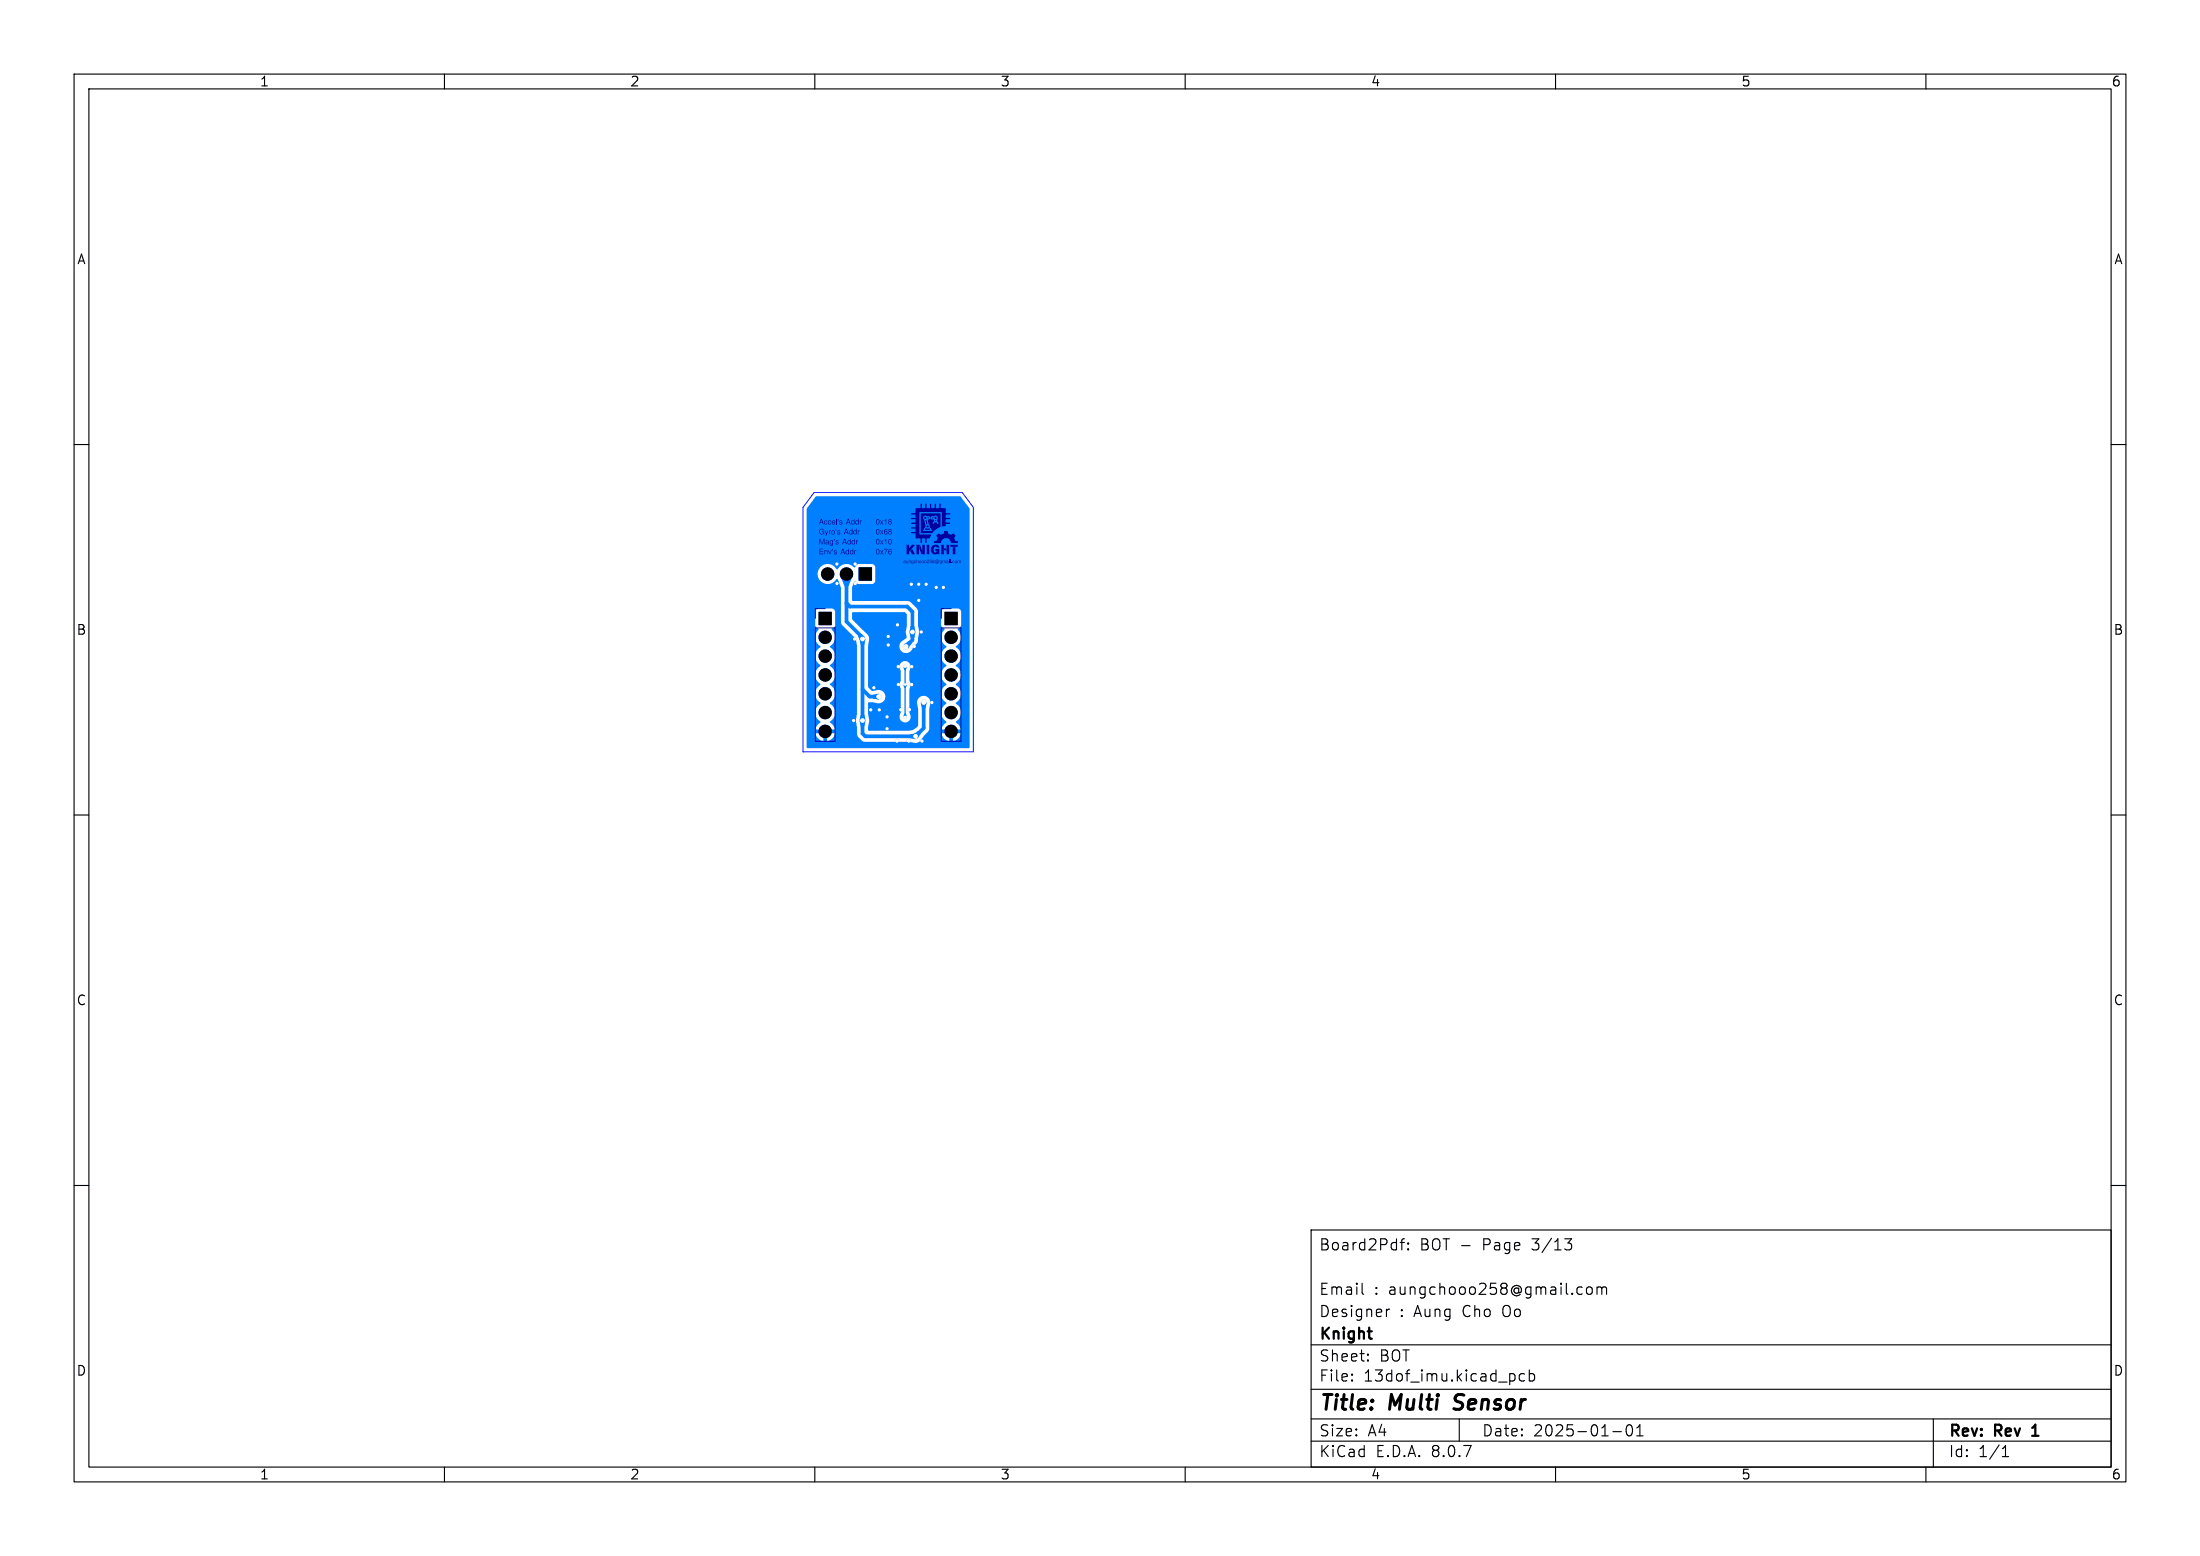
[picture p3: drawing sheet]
<svg xmlns="http://www.w3.org/2000/svg" width="297mm" height="210mm" viewBox="0 0 297 210" stroke-linecap="round" stroke-linejoin="round" font-family="sans-serif">
<g fill="#0080ff" stroke="#0080ff" stroke-width=".14">
<path d="M116 76.6h1.7v1.7h-1.7z"/>
<path d="M110.6 82.6h1.7v1.7h-1.7z"/>
<path d="M127.6 82.6h1.7v1.7h-1.7z"/>
<circle cx="114.3" cy="77.5" r=".85"/>
<circle cx="111.7" cy="77.5" r=".85"/>
<circle cx="111.4" cy="86" r=".85"/>
<circle cx="111.4" cy="88.6" r=".85"/>
<circle cx="111.4" cy="91.1" r=".85"/>
<circle cx="111.4" cy="93.6" r=".85"/>
<circle cx="111.4" cy="96.2" r=".85"/>
<circle cx="111.4" cy="98.7" r=".85"/>
<circle cx="128.4" cy="86" r=".85"/>
<circle cx="128.4" cy="88.6" r=".85"/>
<circle cx="128.4" cy="91.1" r=".85"/>
<circle cx="128.4" cy="93.6" r=".85"/>
<circle cx="128.4" cy="96.2" r=".85"/>
<circle cx="128.4" cy="98.7" r=".85"/>
</g>
<g fill="#ececec" stroke="#ececec" stroke-width=".14">
<circle cx="124" cy="78.9" r=".3"/>
<circle cx="122.8" cy="95.8" r=".3"/>
<circle cx="124.5" cy="100" r=".3"/>
<circle cx="122.7" cy="100" r=".3"/>
<circle cx="123" cy="78.9" r=".3"/>
<circle cx="119.8" cy="98.4" r=".3"/>
<circle cx="123.1" cy="92.4" r=".3"/>
<circle cx="121.6" cy="95.8" r=".3"/>
<circle cx="115.5" cy="78.8" r=".3"/>
<circle cx="124.4" cy="85.3" r=".3"/>
<circle cx="117.6" cy="95.8" r=".3"/>
<circle cx="123.1" cy="90" r=".3"/>
<circle cx="121.2" cy="84.3" r=".3"/>
<circle cx="126.4" cy="79.3" r=".3"/>
<circle cx="123.4" cy="87.2" r=".3"/>
<circle cx="119.9" cy="85.9" r=".3"/>
<circle cx="113" cy="76.1" r=".3"/>
<circle cx="124" cy="81" r=".3"/>
<circle cx="115.2" cy="97.2" r=".3"/>
<circle cx="118" cy="92.8" r=".3"/>
<circle cx="118.7" cy="95.8" r=".3"/>
<circle cx="115.4" cy="76.1" r=".3"/>
<circle cx="125" cy="78.9" r=".3"/>
<circle cx="121.3" cy="90" r=".3"/>
<circle cx="119.9" cy="87.1" r=".3"/>
<circle cx="127.4" cy="79.3" r=".3"/>
<circle cx="125.8" cy="94.8" r=".3"/>
<circle cx="119.8" cy="96.8" r=".3"/>
<circle cx="115.4" cy="86.2" r=".3"/>
<circle cx="121.3" cy="92.4" r=".3"/>
<circle cx="113" cy="78.8" r=".3"/>
<circle cx="121.1" cy="100" r=".3"/>
<circle cx="122.2" cy="90" r=".25"/>
<circle cx="122.2" cy="96.8" r=".25"/>
<circle cx="122.2" cy="92.4" r=".25"/>
<circle cx="116.4" cy="86.2" r=".4"/>
<circle cx="118.6" cy="94" r=".4"/>
<circle cx="123.6" cy="99.4" r=".4"/>
<circle cx="123.2" cy="85.3" r=".4"/>
<circle cx="116.4" cy="97.2" r=".4"/>
<circle cx="124.7" cy="94.8" r=".4"/>
<circle cx="122.3" cy="87.2" r=".4"/>
</g>
<path d="M122.2 90h.1M122.2 90v6.8" fill="none" stroke="#0080ff" stroke-width=".16"/>
<path d="M114.3 77.5v6.4l2.1 2.2v12.9l.4 .4h6.8l1.1-1.1v-3.5M114.3 81.4l.4 .5h7.8l.7 .7v3.8l-.9 .8M116.4 93.1l1 .9h1.2" fill="none" stroke="#0080ff" stroke-width=".5"/>
<path d="M114.3 81.4h.1" fill="none" stroke="#0080ff" stroke-width=".3"/>
<g fill="#0080ff">
<path d="M110.1 67h19.6l1.2 1.7v17.3h-1.1l-.1-.4-.4-.6v-.1l.3-.2 .2-.3-.1-1.9-.1-.2-.2-.2h-2l-.3 .3v2l.1 .3 .3 .2v.1a1.4 1.4 0 0 0 .3 2.3l-.1 .1a1.4 1.4 0 0 0 .1 2.4 1.67 1.67 0 0 0-.7 1.8l.7 .8h-4.9l-.1-.5v-1.3a.8 .8 0 0 0-.1-1.1 .8 .8 0 0 0-1.1 0 .76 .76 0 0 0-.1 .8l.1 .3v1.3l-.2 .5 .2 .6v3.1l-.1 .4a.76 .76 0 0 0 .7 1 .76 .76 0 0 0 .7-1l-.1-.4v-3.1l.1-.6h4.9a1.4 1.4 0 0 0-.1 2.4h-2.1v-.1a.92 .92 0 0 0-1.2-.7 .92 .92 0 0 0-.5 1.3l.1 2.6-.3 .3a1.35 1.35 0 0 1-1 .4h-5.4l-.1-.5 .1-.9-.1-.8v-1.5l.1-.1 1.1 .1a.9 .9 0 0 0 1.1-.9 .9 .9 0 0 0-1.1-.8l-.7 .1-.5-.6v-5.6l.1-1-.2-.5-2.1-2v-.9l.2-.1 7 .1 .2 .2v1.5l-.1 .9 .1 .7-.5 .5a.9 .9 0 0 0-.2 1.4 .9 .9 0 0 0 1.4-.2l.7-1 .3-1.2-.2-1.1v-1.9l-.1-.4-.9-.8-.4-.2h-7.4l-.1-.1v-1.7l.3-.7a.3 .3 0 0 1 .4 .2h2l.3-.1 .2-.3v-1.9l-.2-.2-.2-.2h-1.9l-.3 .2-.3 .3a1.43 1.43 0 0 0-2.3 .2 1.75 1.75 0 0 0-1.5-.7 1.36 1.36 0 0 0-.9 2.2 1.36 1.36 0 0 0 2.3-.2l.2 .1 .4 1.1 .1 4.8 .1 .3 1.6 1.6h-2.5l-.1-.4-.4-.7 .3-.2 .2-.3-.1-1.9-.1-.2-.2-.2h-2l-.3 .3v2l.1 .3 .3 .2v.1a1.4 1.4 0 0 0 .3 2.3l-.1 .1a1.4 1.4 0 0 0 .1 2.4 1.67 1.67 0 0 0-.7 1.8l.7 .8a1.43 1.43 0 0 0 0 2.5 1.75 1.75 0 0 0-.7 1.5l.1 .5 .6 .5-.6 .6-.1 .5h.9v.5h-.9l.3 .6 .5 .4h.3v-.9h.5v.9l.6-.2 .4-.6v-.2h-.9v-.5h.9l-.3-.7-.3-.3v-.2a1.39 1.39 0 0 0-.1-2.4 1.84 1.84 0 0 0 .8-1.3 1.51 1.51 0 0 0-.8-1.2 1.75 1.75 0 0 0 .7-1.5l-.1-.5-.6-.6a1.42 1.42 0 0 0 0-2.5l.1-.1a1.38 1.38 0 0 0 .7-1.2h2.5l.3 .5 .1 .6v9.3l-.2 .8 .2 .9v1l.2 .4 .4 .5 .4 .1h6l.6 .1a.95 .95 0 0 0 1.1-.4l1-1.3 .1-2.8 .1-.9h2.1l.1 .2a1.42 1.42 0 0 0 0 2.4l-.6 .6-.1 .5h.9v.5h-.9v.2l.4 .6 .7 .2v-.9h.5v.9l.4-.1 .3-.3 .3-.6h-.9v-.5h.9l-.1-.5-.6-.6a1.42 1.42 0 0 0 0-2.5 1.84 1.84 0 0 0 .8-1.3 1.51 1.51 0 0 0-.8-1.2 1.75 1.75 0 0 0 .7-1.5l-.1-.5-.6-.6a1.42 1.42 0 0 0 0-2.5l.1-.1a1.38 1.38 0 0 0 .7-1.2h1.1l-.1 15-21.9-.1v-32.2z"/>
<path d="M116 86.2h.8l-.1 .8h-.5z"/>
<path d="M116 97.2h.8l-.1 .8h-.5z"/>
<path d="M122.9 84.5h.5l.2 .8h-.8z"/>
<path d="M116.2 96.4h.5l.1 .8h-.8z"/>
<path d="M122.8 85.3h.8l-.2 .8h-.5z"/>
<path d="M122.1 96.3h.2l.1 .4-.2 .1-.2-.1z"/>
<path d="M122 92.5l.2-.1 .2 .1-.1 .4h-.2z"/>
<path d="M122 90.1l.2-.1 .2 .1-.1 .4h-.2z"/>
<path d="M122.2 92.4l.2 .1z"/>
<path d="M117.8 93.8l.8-.2v.8l-.8-.1z"/>
<path d="M124.3 94.8h.8l-.2 .8h-.4z"/>
<path d="M122.8 99.1l.8-.1v.8l-.8-.2z"/>
<path d="M122 87l.7-.5 .4 .4-.5 .6z"/>
<path d="M113.5 77.8l.8-.3 .8 .3-.6 1.4h-.5z"/>
<path d="M115.8 85.8l.4-.4 .5 .6-.3 .2-.3 .2z"/>
<path d="M123.3 99.1l.7-.5 .3 .4-.4 .7z"/>
</g>
<g fill="#fff" stroke="#fff" stroke-width=".14">
<circle cx="124" cy="78.9" r=".15"/>
<circle cx="122.8" cy="95.8" r=".15"/>
<circle cx="124.5" cy="100" r=".15"/>
<circle cx="122.7" cy="100" r=".15"/>
<circle cx="123" cy="78.9" r=".15"/>
<circle cx="119.8" cy="98.4" r=".15"/>
<circle cx="123.1" cy="92.4" r=".15"/>
<circle cx="121.6" cy="95.8" r=".15"/>
<circle cx="115.5" cy="78.8" r=".15"/>
<circle cx="124.4" cy="85.3" r=".15"/>
<circle cx="117.6" cy="95.8" r=".15"/>
<circle cx="123.1" cy="90" r=".15"/>
<circle cx="121.2" cy="84.3" r=".15"/>
<circle cx="126.4" cy="79.3" r=".15"/>
<circle cx="123.4" cy="87.2" r=".15"/>
<circle cx="119.9" cy="85.9" r=".15"/>
<circle cx="113" cy="76.1" r=".15"/>
<circle cx="124" cy="81" r=".15"/>
<circle cx="115.2" cy="97.2" r=".15"/>
<circle cx="118" cy="92.8" r=".15"/>
<circle cx="118.7" cy="95.8" r=".15"/>
<circle cx="115.4" cy="76.1" r=".15"/>
<circle cx="125" cy="78.9" r=".15"/>
<circle cx="121.3" cy="90" r=".15"/>
<circle cx="119.9" cy="87.1" r=".15"/>
<circle cx="127.4" cy="79.3" r=".15"/>
<circle cx="125.8" cy="94.8" r=".15"/>
<circle cx="119.8" cy="96.8" r=".15"/>
<circle cx="115.4" cy="86.2" r=".15"/>
<circle cx="121.3" cy="92.4" r=".15"/>
<circle cx="113" cy="78.8" r=".15"/>
<circle cx="121.1" cy="100" r=".15"/>
<circle cx="122.2" cy="90" r=".1"/>
<circle cx="122.2" cy="96.8" r=".1"/>
<circle cx="122.2" cy="92.4" r=".1"/>
<circle cx="116.4" cy="86.2" r=".25"/>
<circle cx="118.6" cy="94" r=".25"/>
<circle cx="123.6" cy="99.4" r=".25"/>
<circle cx="123.2" cy="85.3" r=".25"/>
<circle cx="116.4" cy="97.2" r=".25"/>
<circle cx="124.7" cy="94.8" r=".25"/>
<circle cx="122.3" cy="87.2" r=".25"/>
<circle cx="116.8" cy="77.5" r=".5"/>
<circle cx="114.3" cy="77.5" r=".5"/>
<circle cx="111.7" cy="77.5" r=".5"/>
<circle cx="111.4" cy="83.5" r=".5"/>
<circle cx="111.4" cy="86" r=".5"/>
<circle cx="111.4" cy="88.6" r=".5"/>
<circle cx="111.4" cy="91.1" r=".5"/>
<circle cx="111.4" cy="93.6" r=".5"/>
<circle cx="111.4" cy="96.2" r=".5"/>
<circle cx="111.4" cy="98.7" r=".5"/>
<circle cx="128.4" cy="83.5" r=".5"/>
<circle cx="128.4" cy="86" r=".5"/>
<circle cx="128.4" cy="88.6" r=".5"/>
<circle cx="128.4" cy="91.1" r=".5"/>
<circle cx="128.4" cy="93.6" r=".5"/>
<circle cx="128.4" cy="96.2" r=".5"/>
<circle cx="128.4" cy="98.7" r=".5"/>
</g>
<g fill="#000">
<path d="M115.9 76.6h1.8v1.8h-1.8zM110.5 82.6h1.8v1.8h-1.8zM127.5 82.6h1.8v1.8h-1.8z"/>
<circle cx="111.7" cy="77.5" r=".9"/>
<circle cx="114.3" cy="77.5" r=".9"/>
<circle cx="111.4" cy="96.2" r=".9"/>
<circle cx="111.4" cy="91.1" r=".9"/>
<circle cx="111.4" cy="98.7" r=".9"/>
<circle cx="111.4" cy="88.6" r=".9"/>
<circle cx="111.4" cy="86" r=".9"/>
<circle cx="111.4" cy="93.6" r=".9"/>
<circle cx="128.4" cy="96.2" r=".9"/>
<circle cx="128.4" cy="86" r=".9"/>
<circle cx="128.4" cy="98.7" r=".9"/>
<circle cx="128.4" cy="93.6" r=".9"/>
<circle cx="128.4" cy="91.1" r=".9"/>
<circle cx="128.4" cy="88.6" r=".9"/>
</g>
<g fill="#0000a0">
<path d="M119.4 70.2l.3-.2v.8h-.1v-.5z"/>
<path d="M120 70.1h.3l.1 .1h-.1a.13 .13 0 0 0-.2-.1 .13 .13 0 0 0 0 .2 .13 .13 0 0 0 .2 0h.1a.14 .14 0 0 0-.1 .1 .14 .14 0 0 0 .1 .1l-.1 .1a.15 .15 0 0 0-.2-.2 .15 .15 0 0 0 0 .3 .15 .15 0 0 0 .2-.1 .12 .12 0 0 1 .1 .1 .12 .12 0 0 1-.2 .1l-.2-.1-.1-.2a.14 .14 0 0 0 .1-.1 .14 .14 0 0 0-.1-.2z"/>
<path d="M118.8 71.6l.2 .2 .3-.2-.2 .2 .2 .3-.3-.2-.2 .2 .2-.3z"/>
<path d="M119.4 71.5l.2-.1 .2 .1v.1h-.1l-.1-.1-.2 .2h.2h.2v.2h-.1a.15 .15 0 0 0-.2-.1 .15 .15 0 0 0 0 .2 .15 .15 0 0 0 .2-.1 .13 .13 0 0 1 .1 .2 .13 .13 0 0 1-.2 0 .41 .41 0 0 1-.2-.6z"/>
<path d="M120 71.4h.3l.1 .2h-.1a.13 .13 0 0 0-.2-.1 .13 .13 0 0 0 0 .2 .13 .13 0 0 0 .2-.1h.1a.14 .14 0 0 0-.1 .2 .14 .14 0 0 0 .1 .1h-.1a.15 .15 0 0 0-.2-.1 .15 .15 0 0 0 0 .2 .15 .15 0 0 0 .2 0v-.1a.12 .12 0 0 1 .1 .2 .12 .12 0 0 1-.2 0h-.2l-.1-.2a.14 .14 0 0 0 .1-.2 .14 .14 0 0 0-.1-.1z"/>
<path d="M118.8 72.9l.2 .2 .3-.2-.2 .3 .2 .3-.3-.2-.2 .2 .2-.3z"/>
<path d="M119.4 72.9l.3-.2v.8h-.1v-.6z"/>
<path d="M120 72.8a.26 .26 0 0 1 .3 0 .26 .26 0 0 1 .1 .3h-.1a.18 .18 0 0 0 0-.2 .18 .18 0 0 0-.3 0 .18 .18 0 0 0 0 .2 .19 .19 0 0 0 0 .3 .19 .19 0 0 0 .3 0 .19 .19 0 0 0 0-.3h.1a.27 .27 0 0 1-.3 .4 .27 .27 0 0 1-.2-.4z"/>
<path d="M118.8 74.3l.2 .2 .3-.2-.2 .2 .2 .3-.3-.2-.2 .2 .2-.3z"/>
<path d="M119.3 74.1h.5l-.3 .7h-.1l.1-.2 .2-.4h-.4z"/>
<path d="M120 74.1h.2l.2 .1v.1h-.1l-.2-.1-.1 .1v.1h.2h.1l.1 .2h-.1a.15 .15 0 0 0-.2-.1 .15 .15 0 0 0 0 .2 .15 .15 0 0 0 .2-.1 .13 .13 0 0 1 .1 .1 .13 .13 0 0 1-.2 .1 .41 .41 0 0 1-.2-.7z"/>
</g>
<path d="M110.1 84.7h2.6v15.3h-2.6zM111.4 82.1h-1.3v1.4" fill="none" stroke="#0000a0" stroke-width=".14"/>
<g fill="#0000a0">
<path d="M128.3 73.5h1v.3h-1z"/>
<path d="M127.5 74h.3v.3h-.3z"/>
<path d="M128.6 73.8h.4v1h-.4z"/>
<path d="M125.2 69.8h.2v.2h-.2z"/>
<path d="M125.8 69.8h.2v.2h-.2z"/>
<path d="M123.7 73.5h.4v1.3h-.4z"/>
<path d="M126.2 70.2h.2v.2h-.2z"/>
<path d="M125.1 73.5h.4v1.3h-.4z"/>
<path d="M127 73.5h.4v1.3h-.3z"/>
<path d="M127.8 73.5h.3v1.3h-.3z"/>
<path d="M124.9 71.4l.1-.1h.2h.2l.1 .2h-.6z"/>
<path d="M124.1 73.5l.4 .9v-.9h.4v1.3a.53 .53 0 0 1-.7-.5z"/>
<path d="M124.9 70.2a.11 .11 0 0 1 .2 0 .11 .11 0 0 1 0 .1l.1 .2a.15 .15 0 0 1 .1 .2 .15 .15 0 0 1-.2 .1z"/>
<path d="M122.4 73.5h.3v.5l.4-.5h.4l-.8 1v.3h-.3z"/>
<path d="M123.1 74.1l.4 .7h-.4l-.2-.4z"/>
<path d="M125.9 73.7a.57 .57 0 0 1 .9 .2h-.3a.25 .25 0 0 0-.4-.1 .25 .25 0 0 0 0 .4 .24 .24 0 0 0 0 .3 .24 .24 0 0 0 .3-.1l.1-.1h-.2v-.2h.5v.7h-.3v-.1l-.3 .1a.67 .67 0 0 1-.3-1.1z"/>
<path d="M126.6 72.1a.27 .27 0 0 1 .4 .1l.4-.2 .2-.3h.3l.1 .3 .4 .2 .4-.2 .2 .3-.2 .3 .2 .3 .3 .2v.2h-.9a.67 .67 0 0 0-.7-.7 .67 .67 0 0 0-.7 .7h-.9v-.2l.3-.1 .1-.1 .1-.3-.2-.3z"/>
<path d="M124.3 69.3h2.7v1.3l-.4-.1a.35 .35 0 0 1 0-.5 .3 .3 0 0 0-.1-.4 .3 .3 0 0 0-.4 .1h-.3a.18 .18 0 0 1-.2 .1 .18 .18 0 0 1-.2-.1h-.3a.34 .34 0 0 0-.4 .1 .34 .34 0 0 0 .1 .5l.1 .8-.3 .5 1.2 .1v-.1l-.1-.1-.2-.3-.2-.9a.15 .15 0 0 1 0-.2 .15 .15 0 0 1 .2 0v-.1h.2l.1 .1h.3v.3l-.2 .2 .1 .1h.1a.26 .26 0 0 1 .2-.2 .26 .26 0 0 1 .3 .2l.1-.1h.3v.5l-.7 .4-.4 .5h-1.6z"/>
<path d="M123.6 68.6h.7v-.6a.16 .16 0 0 1 .2 .1 .16 .16 0 0 1 0 .2v.3h.4v-.6h.1l.1 .6h.4v-.6h.1l.1 .1v.5h.5v-.6h.1l.1 .6h.4v-.6h.1l.1 .6h.7v.7h.6a.16 .16 0 0 1-.1 .2 .16 .16 0 0 1-.2-.1h-.3v.5h.5l.1 .1-.6 .1v.4h.5l.1 .2h-.6v.3l-.6 .1v-2h-2.9l-.1 3h1.6l-.2 .6h-.4l-.1 .6-.1-.1v-.5h-.4v.5l-.1 .1-.1-.6h-.6l-.1-.7h-.4a.15 .15 0 0 1-.2 0 .15 .15 0 0 1 0-.2h.6v-.5h-.6v-.1h.6v-.5h-.6v-.2h.6v-.4l-.6-.1v-.1h.6v-.5h-.4a.16 .16 0 0 1-.1 .1 .16 .16 0 0 1-.1-.2h.6z"/>
<circle cx="124.9" cy="69.9" r=".15"/>
<circle cx="125.2" cy="71" r=".15"/>
<circle cx="126.3" cy="69.9" r=".15"/>
</g>
<path d="M127.1 84.7h2.6v15.3h-2.6zM128.4 82.1h-1.3v1.4" fill="none" stroke="#0000a0" stroke-width=".14"/>
<path d="M109.9 66.5h20l1.5 2v33h-23v-33z" fill="none" stroke="#00f" stroke-width=".14"/>
<g fill="none" stroke="#000" stroke-width=".15">
<path d="M10 10h277v190h-277zM12 12h273v186h-273zM60 10v2M110 10v2M160 10v2M210 10v2M260 10v2M10 60h2M285 60h2M10 110h2M285 110h2M10 160h2"/>
<path d="M177 166h108v32h-108zM183.9 173.2v1.3l.2 .2M187.2 176.7v1M187.6 176.7l-.3 .1-.1 .2M189 167.7h.6M189.6 167.2l-.3 .1-.1 .1v1.3M190.1 168.6h.1l-.1 .1M190.1 168.6h-.1l.1 .1M190.1 167.8v.1M190.1 168.6v.1M190.1 167.8h.1l-.1 .1M190.1 167.8h-.1l.1 .1"/>
<path d="M211.2 167.2h1l-.5 .6a.41 .41 0 0 1 .5 .3v.3l-.2 .2-.5 .1M213.5 173.7l.1 .1M213.6 174.6l-.1 .1M214.2 173.8a.41 .41 0 0 1 .4-.1 .41 .41 0 0 1 .4 .3v.4a.41 .41 0 0 1-.4 .3 .41 .41 0 0 1-.4-.3zM215.6 173.8a.37 .37 0 0 1 .6 .1M215.6 173.7v1M216.2 173.9l.3-.2 .3 .1 .1 .9M216.2 173.9v.8M285 160h2M60 198v2M110 198v2M160 198v2"/>
<path d="M177 194.5h108M177 191.5h108M177 187.5h108M177 181.5h108M182.5 186.3h.1l-.1 .1M182.5 186.3v.1M182.5 185.5v.1M182.5 185.5h.1l-.1 .1M184.7 183.6v.1M184.7 183.6h-.1l.1 .1M184.7 182.8v.1M184.7 182.8h-.1l.1 .1"/>
<path d="M197 191.5v3M204.5 185.5v.2v.6M205.8 185.5l-.4-.1-.3 .3v.4l.1 .2 .2 .1 .4-.1M206.5 185.5l.4-.1 .3 .3v.4l-.2 .2-.1 .1-.4-.1M206.5 184.9v1.5M210 198v2M217.7 193.2h1.2M219.7 192.4a.36 .36 0 0 1 .6 .2 .77 .77 0 0 1-.4 1.2 1 1 0 0 1-.2-1.4zM221 193.8h.8M221 192.7l.4-.4v1.5M260 198v2M261 191.5v6.5"/>
<path d="M270.3 196.6h.9M270.3 195.5l.4-.4v1.5"/>
</g>
<path d="M274.3 193.8h.9M274.5 192.6l-.2 .1" fill="none" stroke="#000" stroke-width=".3"/>
<path d="M196.3 190.1l.2 .1M196.6 188.4l-.1 .2v.4" fill="none" stroke="#000" stroke-width=".4"/>
<g font-size="2.8">
<text x="178" y="190.9">Title:</text>
<text x="187.7" y="190.9">Multi</text>
<text x="197.2" y="190.9">Sensor</text>
</g>
<g font-size="2.1">
<text x="178" y="169">Board2Pdf:</text>
<text x="191.7" y="169">BOT -</text>
<text x="200.3" y="169">Page</text>
<text x="207.1" y="169">3/13</text>
<text x="178" y="178">Designer</text>
<text x="178" y="175">Email</text>
<text x="185.5" y="175">: aungchooo258@gmail.com</text>
<text x="188.9" y="178">: Aung</text>
<text x="197.6" y="178">Cho</text>
<text x="203.1" y="178">Oo</text>
<text x="178" y="184">Sheet:</text>
<text x="178" y="181.2">Knight</text>
<text x="186.2" y="184">BOT</text>
<text x="178" y="186.7">File:</text>
<text x="184.1" y="186.7">13dof_imu.kicad_pcb</text>
<text x="178" y="196.9">KiCad</text>
<text x="178" y="194.1">Size:</text>
<text x="184.7" y="194.1">A4</text>
<text x="185.7" y="196.9">E.D.A.</text>
<text x="193.3" y="196.9">8.0.7</text>
<text x="200" y="194.1">Date:</text>
<text x="207" y="194.1">2025-01-01</text>
<text x="263" y="194.3">Rev:</text>
<text x="263" y="196.9">Id:</text>
<text x="267.1" y="196.9">1/1</text>
<text x="269.4" y="194.3">Rev</text>
<text x="275.1" y="194.3">1</text>
</g>
<g font-size="1.8">
<text x="35" y="11.9">1</text>
<text x="85" y="11.9">2</text>
<text x="135" y="11.9">3</text>
<text x="185" y="11.9">4</text>
<text x="235" y="11.9">5</text>
<text x="285" y="11.9">6</text>
<text x="10.3" y="35.9">A</text>
<text x="285.4" y="35.9">A</text>
<text x="10.3" y="85.9">B</text>
<text x="285.3" y="85.9">B</text>
<text x="10.3" y="135.9">C</text>
<text x="285.3" y="135.9">C</text>
<text x="10.3" y="185.9">D</text>
<text x="285.3" y="185.9">D</text>
<text x="35" y="199.9">1</text>
<text x="85" y="199.9">2</text>
<text x="135" y="199.9">3</text>
<text x="185" y="199.9">4</text>
<text x="235" y="199.9">5</text>
<text x="285" y="199.9">6</text>
</g>
<g font-size="1.1" fill="#0000a0">
<text x="110.5" y="71.2">Accel'sAddr 0x18</text>
<text x="110.5" y="72.6">Gyro'sAddr 0x68</text>
<text x="110.5" y="73.9">Mag's Addr 0x10</text>
<text x="110.5" y="75.2">Env's Addr 0x76</text>
</g>
<text font-size=".7" fill="#0000a0" x="121.9" y="76.1">aungchooo258@gmail.com</text>
</svg>
